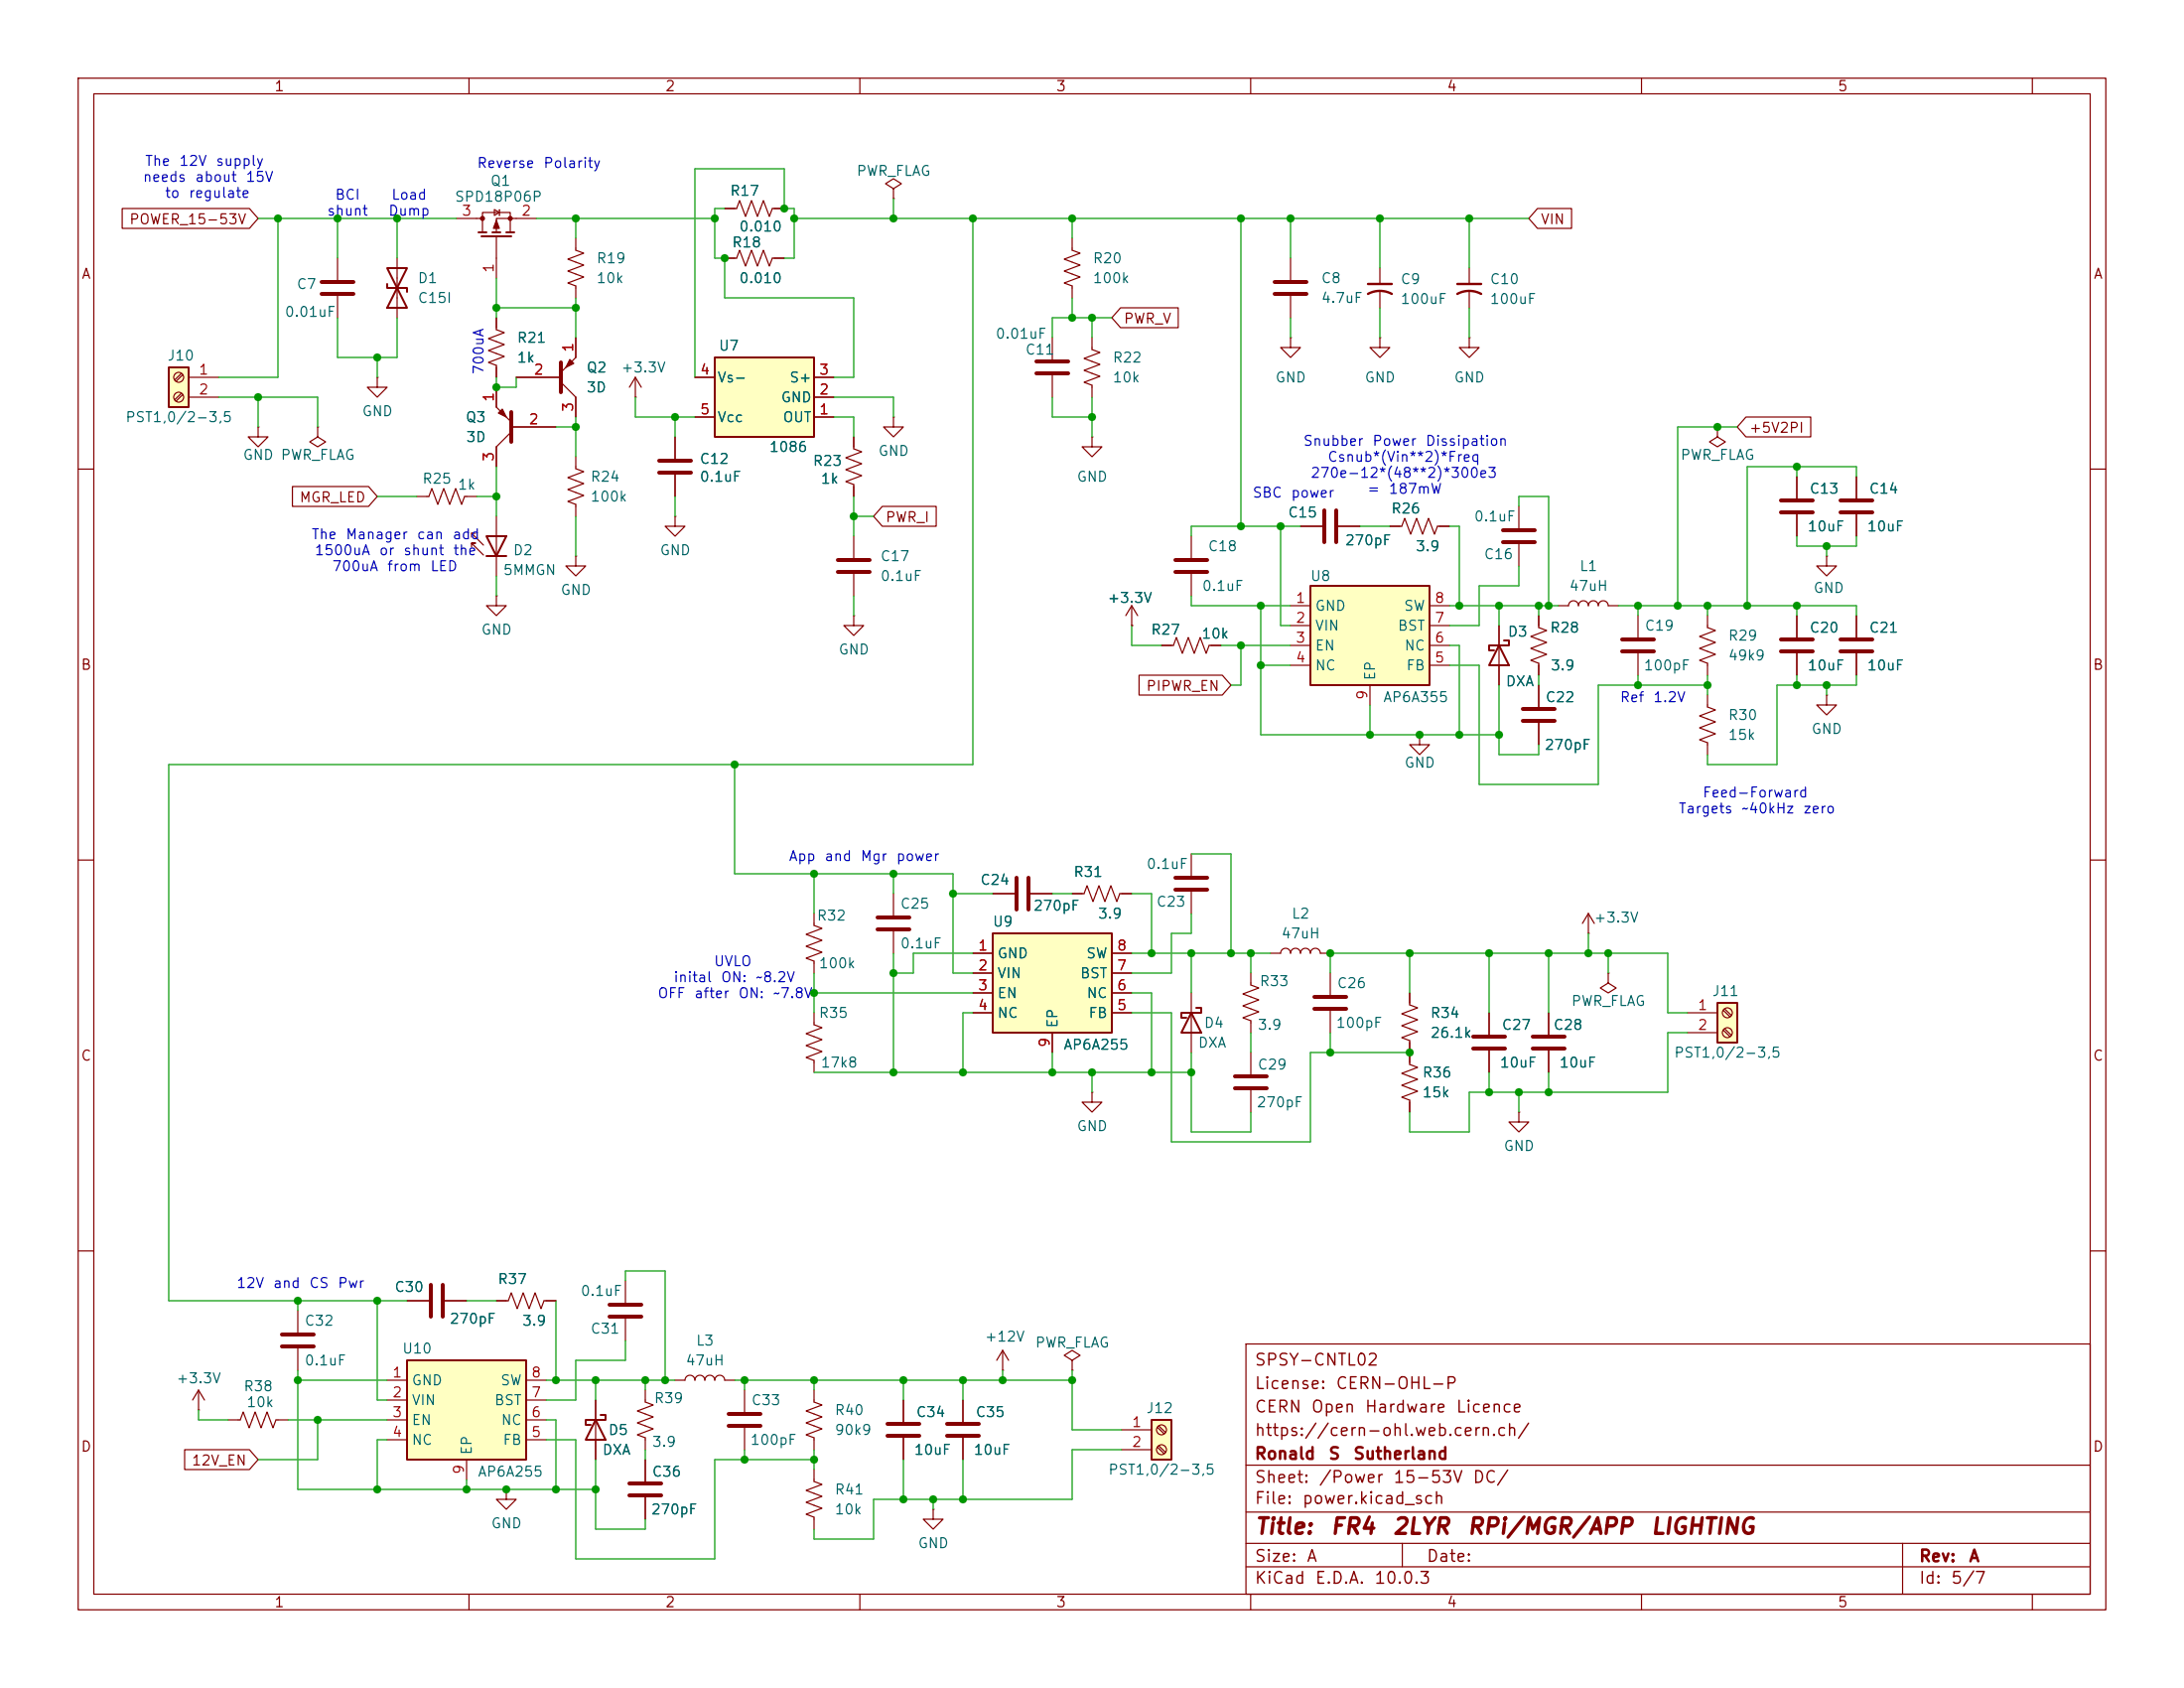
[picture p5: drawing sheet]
<svg xmlns="http://www.w3.org/2000/svg" width="279mm" height="216mm" viewBox="0 0 279 216" stroke-linecap="round" stroke-linejoin="round" font-family="sans-serif">
<g fill="none" stroke="#840000" stroke-width=".15">
<path d="M10 10h259.4v195.9h-259.4zM12 12h255.4v191.9h-255.4zM60 10v2M110 10v2M160 10v2M210 10v2M260 10v2M10 60h2M267.4 60h2M10 110h2M267.4 110h2M10 160h2"/>
<path d="M159.4 171.9h108v32h-108zM267.4 160h2M159.4 197.4h108M159.4 193.4h108M159.4 187.4h108M179.4 197.4v3M243.4 197.4v6.5M60 203.9v2M110 203.9v2M159.4 200.4h108M160 203.9v2M210 203.9v2"/>
<path d="M260 203.9v2"/>
</g>
<path d="M147.3 181.6h2.6v5.1h-2.6z" fill="#ffffc2"/>
<path d="M152.4 129.5l1.3 2.6h-2.6zM153 128.9h.7v.6h-2.6v.7h.7M147.3 181.6h2.6v5.1h-2.6z" fill="none" stroke="#840000" stroke-width=".25"/>
<g fill="none" stroke="#840000" stroke-width=".15">
<path d="M114.3 24.1l1-.6-1-.6-1 .6 1 .6v1.3M114.3 25.4h.1M63.5 49.5v2.6l1.9 1.9M65.4 55.2l-1.9 2v2.5M65.4 54.6h5.7M237.5 78.7v2.8M237.5 83.6v2.8M152.4 127v7.6M38.1 167.6v2.8M38.1 172.5v2.8M95.2 177.8v2.8M64.8 190.5v1.3h1.2l-1.2 1.2-1.3-1.2h1.3"/>
<path d="M64.8 190.5h.1M95.2 182.6v2.8M143.5 182.9h3.8M143.5 185.4h3.8M148.1 182.5l.8 .9M148.1 185.1l.8 .8M148.2 182.4l.9 .8M148.2 184.9l.9 .9"/>
<circle cx="148.6" cy="185.4" r=".63"/>
<circle cx="148.6" cy="182.9" r=".63"/>
</g>
<path d="M65.4 52.7v3.8M235.5 81.8h4M235.5 83.3h4M36.1 170.7h4M36.1 172.2h4M93.2 180.8h4.1M93.2 182.4h4.1" fill="none" stroke="#840000" stroke-width=".51"/>
<path d="M64.3 52.3l.5 1-1-.5z" fill="#840000" stroke="#840000" stroke-width=".15"/>
<path d="M91.4 45.7h12.7v10.2h-12.7z" fill="#ffffc2"/>
<path d="M49.5 34.3h2.6l-2.6 5.1h2.6zM49.5 36.3v.5h2.6v.5M91.4 45.7h12.7v10.2h-12.7zM76.2 181.6l1.3 2.6h-2.6zM76.8 181h.7v.6h-2.6v.6h.7" fill="none" stroke="#840000" stroke-width=".25"/>
<g fill="none" stroke="#840000" stroke-width=".15">
<path d="M50.8 33v7.6M92.7 26.7h1.5l.4-1 .8 2 .7-2 .8 2 .8-2 .7 2 .4-1h1.5M33 54.6v1.3h1.3l-1.3 1.3-1.3-1.3h1.3M33 54.6h.1M40.6 54.6v1.3l1.1 .6-1.1 .7-1-.7 1-.6M40.6 54.6h.1M48.3 48.3v1.2h1.2l-1.2 1.3-1.3-1.3h1.3M48.3 48.3h.1M63.5 40.6v1.6l1 .3-2 .8 2 .8-2 .7 2 .8-2 .8 1 .3v1.6M66 48.3h5.8M71.8 48.9l1.9 1.9v2.5M73.7 43.2v2.5l-1.9 1.9"/>
<path d="M88.9 53.3h2.5M88.9 48.3h2.5M104.1 53.3h2.6M104.1 50.8h2.6M104.1 48.3h2.6M109.2 55.9v1.5l1 .4-2 .7 2 .8-2 .8 2 .7-2 .8 1 .4v1.5M114.3 53.3v1.3h1.3l-1.3 1.3-1.3-1.3h1.3M114.3 53.3h.1M134.6 43.2v2.8M134.6 48v2.8M53.3 63.5h1.6l.3-1 .8 2 .8-2 .7 2 .8-2 .8 2 .3-1h1.6M86.4 66v1.3h1.2l-1.2 1.3-1.3-1.3h1.3"/>
<path d="M86.4 66h.1M109.2 78.7v1.3h1.3l-1.3 1.3-1.3-1.3h1.3M109.2 78.7h.1M109.2 68.6v2.8M109.2 73.4v2.8M104.1 129.5v1.6l1.1 .3-2.1 .8 2.1 .8-2.1 .7 2.1 .8-2.1 .8 1 .3v1.6M139.7 139.7v1.3h1.3l-1.3 1.2-1.3-1.2h1.3M139.7 139.7h.1M160 124.5v1.5l1 .4-2 .7 2 .8-2 .8 2 .7-2 .8 1 .4v1.5M162.6 121.9h1.2a.64 .64 0 0 1 .7-.6 .64 .64 0 0 1 .6 .6 .64 .64 0 0 1 .6-.6 .64 .64 0 0 1 .7 .6 .64 .64 0 0 1 .6-.6 .64 .64 0 0 1 .6 .6 .64 .64 0 0 1 .7-.6 .64 .64 0 0 1 .6 .6h1.3M170.2 124.5v2.8M170.2 129.3v2.8"/>
<path d="M52.1 166.4h2.8M56.9 166.4h2.8M63.5 166.4h1.5l.4-1 .8 2 .7-2 .8 2 .8-2 .7 2 .4-1h1.5M76.2 179.1v7.6M80 163.8v2.8M80 168.7v2.8M82.5 177.8v1.5l1.1 .4-2.1 .8 2.1 .7-2.1 .8 2.1 .8-2.1 .7 1 .4v1.5M86.4 176.5h1.2a.64 .64 0 0 1 .7-.6 .64 .64 0 0 1 .6 .6 .64 .64 0 0 1 .6-.6 .64 .64 0 0 1 .7 .6 .64 .64 0 0 1 .6-.6 .64 .64 0 0 1 .6 .6 .64 .64 0 0 1 .7-.6 .64 .64 0 0 1 .6 .6h1.3M128.3 175.3h.1M128.3 172.7l-.8 1.3M128.3 172.7l.7 1.3M128.3 172.7v2.6"/>
<path d="M137.2 174l1-.6-1-.7-1.1 .7 1.1 .6v1.3M137.2 175.3h.1M119.4 193v1.3h1.2l-1.2 1.3-1.3-1.3h1.3M119.4 193h.1"/>
</g>
<path d="M71.8 46.4v3.8M132.6 46.2h4.1M132.6 47.8h4.1M107.2 71.6h4.1M107.2 73.2h4.1M168.1 127.5h4.1M168.1 129h4.1M55.1 164.3v4.1M56.6 164.3v4.1M78 166.9h4M78 168.4h4" fill="none" stroke="#840000" stroke-width=".51"/>
<path d="M72.9 46l.5 .5-1 .5z" fill="#840000" stroke="#840000" stroke-width=".15"/>
<path d="M52.1 174h15.2v12.7h-15.2z" fill="#ffffc2"/>
<path d="M61.2 29.7h1M61.6 30.2h3.8M63 29.7h1M64.8 29.7h1M62.2 68.6h2.6l-1.3 2.5zM62.2 71.1h2.6M52.1 174h15.2v12.7h-15.2z" fill="none" stroke="#840000" stroke-width=".25"/>
<g fill="none" stroke="#840000" stroke-width=".15">
<path d="M58.4 27.9h3.3M61.7 29.7v-2.5h3.6v2.5M63.2 26.8l.7 .4-.7 .4zM63.5 30.2v5.4M63.9 26.8v.8M68.6 27.9h-5.1v1.8M73.7 30.5v1.5l1 .4-2.1 .7 2.1 .8-2.1 .8 2.1 .7-2.1 .8 1.1 .4v1.5M92.7 33h1.5l.4-1 .8 2 .7-2 .8 2 .8-2 .7 2 .4-1h1.5M73.7 58.4v1.5l1 .4-2.1 .8 2.1 .7-2.1 .8 2.1 .8-2.1 .7 1.1 .4v1.5M81.3 50.8h.1M81.3 48.3l-.8 1.2M81.3 48.3l.7 1.2"/>
<path d="M81.3 48.3v2.5M86.4 55.9v2.8M60.3 70v-.5h.5h-.5l1.5 1.5M60.3 68.2v.5M60.8 68.2h-.5l1.5 1.5M63.5 76.2v1.3h1.3l-1.3 1.2-1.3-1.2h1.3M63.5 76.2h.1M63.5 66v7.7M73.7 71.1v1.3h1.2l-1.2 1.3-1.3-1.3h1.3M73.7 71.1h.1M86.4 60.7v2.8M114.3 114.3v2.8"/>
<path d="M114.3 119.1v2.8M25.4 177.8l-.8 1.3M25.4 177.8l.8 1.3M25.4 177.8v2.5M49.5 176.5h2.6M49.5 179.1h2.6M67.3 176.5h2.5M67.3 179.1h2.5M104.1 177.8v1.5l1.1 .4-2.1 .8 2.1 .7-2.1 .8 2.1 .8-2.1 .7 1 .4v1.5M115.6 179.1v2.8M123.2 179.1v2.8M25.4 180.3h.1"/>
<path d="M29.2 181.6h1.5l.4-1 .8 2 .7-2 .8 2 .8-2 .7 2 .4-1h1.5M49.5 181.6h2.6M49.5 184.2h2.6M59.7 186.7v2.5M67.3 181.6h2.5M67.3 184.2h2.5M82.5 186.7v2.8M82.5 191.5v2.8M104.1 188v1.5l1.1 .4-2.1 .7 2.1 .8-2.1 .8 2.1 .7-2.1 .8 1 .4v1.5M115.6 183.9v2.8M123.2 183.9v2.8"/>
</g>
<path d="M84.3 58.9h4.1M84.3 60.5h4.1M112.3 117.3h4M112.3 118.9h4M80.5 189.7h4.1M80.5 191.3h4.1M113.5 182.1h4.1M113.5 183.6h4.1M121.2 182.1h4M121.2 183.6h4" fill="none" stroke="#840000" stroke-width=".51"/>
<g fill="#840000" stroke="#840000" stroke-width=".15">
<path d="M63.5 28.2l.4 1h-.8z"/>
<circle cx="61.7" cy="27.9" r=".25"/>
<circle cx="65.3" cy="27.9" r=".25"/>
</g>
<path d="M21.6 47h2.5v5.1h-2.5z" fill="#ffffc2"/>
<path d="M21.6 47h2.5v5.1h-2.5z" fill="none" stroke="#840000" stroke-width=".25"/>
<g fill="none" stroke="#840000" stroke-width=".15">
<path d="M43.2 33v2.8M43.2 37.8v2.8M23.2 47.8l-.8 .8M23.2 50.3l-.8 .8M23.4 47.9l-.9 .9M23.4 50.5l-.9 .8M24.1 48.3h3.8M24.1 50.8h3.8M104.1 116.8v1.6l1.1 .3-2.1 .8 2.1 .8-2.1 .7 2.1 .8-2.1 .8 1 .3v1.6"/>
<circle cx="22.9" cy="48.3" r=".63"/>
<circle cx="22.9" cy="50.8" r=".63"/>
</g>
<path d="M41.1 36.1h4.1M41.1 37.6h4.1" fill="none" stroke="#840000" stroke-width=".51"/>
<path d="M127 119.4h15.2v12.7h-15.2z" fill="#ffffc2"/>
<path d="M127 119.4h15.2v12.7h-15.2z" fill="none" stroke="#840000" stroke-width=".25"/>
<g fill="none" stroke="#840000" stroke-width=".15">
<path d="M137.2 30.5v1.5l1 .4-2.1 .7 2.1 .8-2.1 .8 2.1 .7-2.1 .8 1.1 .4v1.5M165.1 33v2.8M165.1 37.8v2.8M176.5 34.3v2M176.5 37.3v2.1M188 34.3v2M188 37.3v2.1M139.7 55.9v1.3h1.3l-1.3 1.2-1.3-1.2h1.3M139.7 55.9h.1M139.7 43.2v1.5l1 .4-2 .7 2 .8-2 .8 2 .7-2 .8 1 .4v1.5M165.1 43.2v1.3h1.3l-1.3 1.2-1.3-1.2h1.3M165.1 43.2h.1"/>
<path d="M176.5 43.2v1.3h1.3l-1.3 1.2-1.2-1.2h1.2M176.5 43.2h.1M188 43.2v1.3h1.2l-1.2 1.2-1.3-1.2h1.3M188 43.2h.1M144.8 77.5l-.8 1.2M144.8 77.5l.7 1.2M144.8 77.5v2.5M166.4 67.3h2.8M171.2 67.3h2.8M177.8 67.3h1.5l.4-1 .8 2 .7-2 .8 2 .8-2 .7 2 .4-1h1.5M196.8 78.7v1.6l1.1 .3-2.1 .8 2.1 .8-2.1 .7 2.1 .8-2.1 .8 1 .3v1.6M209.5 78.7v2.8"/>
<path d="M218.4 78.7v1.6l1.1 .3-2.1 .8 2.1 .8-2.1 .7 2.1 .8-2.1 .8 1 .3v1.6M229.9 78.7v2.8M144.8 80h.1M148.6 82.6h1.5l.4-1.1 .8 2.1 .7-2.1 .8 2.1 .7-2.1 .8 2.1 .4-1h1.5M181.6 94v1.3h1.3l-1.3 1.2-1.3-1.2h1.3M181.6 94h.1M196.8 87.6v2.8M196.8 92.5v2.8M209.5 83.6v2.8M218.4 88.9v1.5l1.1 .4-2.1 .8 2.1 .7-2.1 .8 2.1 .8-2.1 .7 1 .4v1.5M229.9 83.6v2.8M233.7 88.9v1.3h1.2l-1.2 1.2-1.3-1.2h1.3"/>
<path d="M233.7 88.9h.1M127 114.3h2.8M131.8 114.3h2.8M137.2 114.3h1.5l.4-1 .7 2 .8-2 .8 2 .7-2 .8 2 .4-1h1.5M152.4 109.2v2.8M152.4 114v2.8M124.5 121.9h2.5M124.5 124.5h2.5M124.5 127h2.5M124.5 129.5h2.5M134.6 132.1v2.5M142.2 121.9h2.6"/>
<path d="M142.2 124.5h2.6M142.2 127h2.6M142.2 129.5h2.6M198.1 129.5v2.8M198.1 134.4v2.8"/>
</g>
<g fill="none" stroke="#840000" stroke-width=".51">
<path d="M163.1 36.1h4M163.1 37.6h4M169.4 65.3v4M170.9 65.3v4M194.8 90.7h4.1M194.8 92.2h4.1M207.5 81.8h4.1M207.5 83.3h4.1M227.8 81.8h4.1M227.8 83.3h4.1M130 112.3v4M131.6 112.3v4"/>
<path d="M150.4 112.3h4M150.4 113.8h4M196.1 132.6h4.1M196.1 134.1h4.1"/>
</g>
<path d="M175 37.6a3.2 3.2 0 0 1 3.1 0M175 36.3h3.1M186.4 37.6a3.2 3.2 0 0 1 3.1 0M186.4 36.3h3.1" fill="none" stroke="#840000" stroke-width=".3"/>
<path d="M167.6 74.9h15.3v12.7h-15.3z" fill="#ffffc2"/>
<path d="M167.6 74.9h15.3v12.7h-15.3zM191.8 82.6l1.2 2.5h-2.5zM192.4 81.9h.6v.7h-2.5v.6h.6" fill="none" stroke="#840000" stroke-width=".25"/>
<g fill="none" stroke="#840000" stroke-width=".15">
<path d="M152.4 68.6v2.8M152.4 73.4v2.8M165.1 77.5h2.5M182.9 77.5h2.5M194.3 64.8v2.8M194.3 69.6v2.8M165.1 80h2.5M165.1 82.6h2.5M165.1 85.1h2.5M175.3 87.6v2.6M182.9 80h2.5M182.9 82.6h2.5"/>
<path d="M182.9 85.1h2.5M191.8 80v7.6M160 134.6v2.8M160 139.4v2.8M180.3 127v1.5l1.1 .4-2.1 .8 2.1 .7-2.1 .8 2.1 .8-2.1 .7 1 .4v3l1.1 .4-2.1 .8 2.1 .7-2.1 .8 2.1 .8-2.1 .7 1 .4v1.5M190.5 129.5v2.8M190.5 134.4v2.8M205.7 124.5v1.2l1.1 .7-1.1 .6-1-.6 1-.7M205.7 124.5h.1M194.3 142.2v1.3h1.3l-1.3 1.3-1.3-1.3h1.3M194.3 142.2h.1"/>
</g>
<path d="M150.4 71.6h4M150.4 73.2h4M192.3 67.8h4M192.3 69.3h4M158 137.7h4.1M158 139.2h4.1M188.5 132.6h4M188.5 134.1h4" fill="none" stroke="#840000" stroke-width=".51"/>
<path d="M219.7 128.3h2.5v5.1h-2.5z" fill="#ffffc2"/>
<path d="M219.7 128.3h2.5v5.1h-2.5z" fill="none" stroke="#840000" stroke-width=".25"/>
<g fill="none" stroke="#840000" stroke-width=".15">
<path d="M15.6 26.7h16.3l1.1 1.2-1.1 1.3h-16.3zM92.7 26.7h1.3M92.7 33h1.3M99.1 26.7h1.2M99.1 33h1.2M143.4 39.4h7.3v2.5h-7.3l-1.2-1.3zM196.7 26.7h4.3v2.5h-4.3l-1.1-1.3zM63.5 40.6v1.3M63.5 47v1.3M63.5 49.5v2.6M63.5 57.2v2.5M65.4 54.6h5.7"/>
<path d="M66 48.3h5.8M73.7 43.2v2.5M73.7 50.8v2.5M86.4 55.9v2.8M88.9 48.3h2.5M88.9 53.3h2.5M104.1 48.3h2.6M104.1 53.3h2.6M104.1 50.8h2.6M109.2 55.9v1.3M219.7 54.6v1.3l1 .6-1 .7-1-.7 1-.6M219.7 54.6h.1"/>
<path d="M223.4 53.3h8.3v2.6h-8.3l-1.2-1.3zM37.4 62.2h9.7l1.2 1.3-1.2 1.3h-9.7zM86.4 60.7v2.8M109.2 62.2v1.3M112.9 64.8h6.9v2.5h-6.9l-1.1-1.3zM166.4 67.3h2.8M171.2 67.3h2.8M177.8 67.3h1.3M184.1 67.3h1.3M196.8 78.7v1.3M199.4 77.5h1.3a.64 .64 0 0 1 .6-.7 .64 .64 0 0 1 .6 .7 .64 .64 0 0 1 .7-.7 .64 .64 0 0 1 .6 .7 .64 .64 0 0 1 .6-.7 .64 .64 0 0 1 .7 .7 .64 .64 0 0 1 .6-.7 .64 .64 0 0 1 .6 .7h1.3M229.9 61v2.8"/>
<path d="M229.9 65.8v2.8M229.9 78.7v2.8M233.7 71.1v1.3h1.2l-1.2 1.3-1.3-1.3h1.3M233.7 71.1h.1M237.5 61v2.8M237.5 65.8v2.8M237.5 78.7v2.8M144.8 80h.1M145.7 86.4h10.7l1.1 1.2-1.1 1.3h-10.7zM148.6 82.6h1.3M154.9 82.6h1.3M191.8 80v2.6"/>
<path d="M191.8 85.1v2.5M196.8 85.1v1.3M196.8 87.6v2.8M196.8 92.5v2.8M229.9 83.6v2.8M237.5 83.6v2.8M127 114.3h2.8M131.8 114.3h2.8M137.2 114.3h1.2M143.5 114.3h1.3M203.2 119.4h.1M203.2 116.8l-.8 1.3"/>
<path d="M203.2 116.8l.8 1.3M203.2 116.8v2.6M124.5 129.5h2.5M124.5 121.9h2.5M124.5 124.5h2.5M124.5 127h2.5M134.6 132.1v2.5M142.2 129.5h2.6M142.2 121.9h2.6M142.2 124.5h2.6M142.2 127h2.6M180.3 127v1.3"/>
<path d="M180.3 133.4v2.5M190.5 129.5v2.8M190.5 134.4v2.8M198.1 129.5v2.8M198.1 134.4v2.8M215.9 129.5h3.8M215.9 132.1h3.8M220.4 129.2l.9 .8M220.4 131.7l.9 .9M220.6 129l.9 .9M220.6 131.6l.9 .8M180.3 141v1.2"/>
<path d="M52.1 166.4h2.8M56.9 166.4h2.8M63.5 166.4h1.3M69.8 166.4h1.3M76.2 179.1v2.5M115.6 179.1v2.8M123.2 179.1v2.8M23.6 185.4h8.3l1.1 1.3-1.1 1.3h-8.3zM76.2 184.2v2.5M82.5 186.7v2.8M82.5 191.5v2.8M115.6 183.9v2.8"/>
<path d="M123.2 183.9v2.8"/>
<circle cx="221" cy="132.1" r=".63"/>
<circle cx="221" cy="129.5" r=".63"/>
</g>
<path d="M227.8 64h4.1M227.8 65.5h4.1M235.5 64h4M235.5 65.5h4" fill="none" stroke="#840000" stroke-width=".51"/>
<g fill="none" stroke="#009600" stroke-width=".15">
<path d="M33 27.9h25.4M35.6 27.9v20.4h-7.7M43.2 27.9v5.1M50.8 27.9v5.1M63.5 35.6v5M63.5 39.4h10.2M68.6 27.9h22.8M73.7 27.9v2.6M73.7 38.1v5.1M92.7 26.7h-1.3v6.3h1.3v5.1h16.5v10.2h-2.5M100.3 33h1.3v-6.3h-1.3v-5.1h-11.4v26.7M101.6 27.9h94"/>
<path d="M114.3 25.4v2.5M124.5 27.9v69.9h-102.9v68.6h30.5M137.2 27.9v2.6M137.2 38.1v2.5M158.7 27.9v39.4M165.1 27.9v5.1M176.5 27.9v6.4M176.5 39.4v3.8M188 27.9v6.4M188 39.4v3.8M27.9 50.8h12.7v3.8M33 50.8v3.8"/>
<path d="M43.2 40.6v5.1h7.6v-5.1M48.3 45.7v2.6M63.5 48.3v1.2h2.5v-1.2M63.5 59.7v6.3M71.1 54.6h2.6M73.7 53.3v5.1M81.3 50.8v2.5h7.6M86.4 53.3v2.6M106.7 53.3h2.5v2.6M106.7 50.8h7.6v2.5M134.6 50.8v2.5h5.1M139.7 40.6v2.6"/>
<path d="M139.7 50.8v5.1M142.2 40.6h-7.6v2.6M165.1 40.6v2.6M222.2 54.6h-7.6v22.9M229.9 59.7v1.3M48.3 63.5h5M61 63.5h2.5M63.5 73.7v2.5M73.7 66v5.1M86.4 63.5v2.5M109.2 63.5v5.1M109.2 76.2v2.5"/>
<path d="M109.2 66h2.6M152.4 76.2v1.3h12.7M161.3 77.5v16.5h30.5M163.8 67.3v12.7h1.3M166.4 67.3h-14v1.3M174 67.3h3.8M185.4 77.5h14M185.4 67.3h1.3v10.2M191.8 77.5v2.5M194.3 64.8v-1.3h3.8v14M194.3 72.4v2.5h-5.1v5.1h-3.8M196.8 77.5v1.2"/>
<path d="M207 77.5h30.5v1.2M209.5 77.5v1.2M218.4 77.5v1.2M229.9 68.6v1.3h7.6v-1.3M229.9 77.5v1.2M233.7 69.9v1.2M237.5 61v-1.3h-14v17.8M94 97.8v14h27.9v12.7h2.6M144.8 80v2.6h3.8M156.2 82.6h8.9M158.7 82.6v5h-1.2M161.3 85.1h3.8"/>
<path d="M175.3 90.2v3.8M185.4 82.6h1.3v11.4M185.4 85.1h3.8v15.2h15.3v-12.7h13.9M191.8 87.6v8.9h5v-1.2M196.8 86.4v1.2M209.5 86.4v1.2M218.4 86.4v2.5M229.9 86.4v1.2M233.7 87.6v1.3M237.5 86.4v1.2h-10.2v10.2h-8.9v-1.3M104.1 111.8v5M114.3 111.8v2.5"/>
<path d="M121.9 114.3h5.1M134.6 114.3h2.6M144.8 114.3h2.5v7.6M152.4 116.8v2.6h-2.5v5.1h-5.1M152.4 109.2h5.1v12.7M203.2 119.4v2.5M104.1 124.5v5M104.1 137.2h48.3M104.1 127h20.4M114.3 121.9v15.3M124.5 129.5h-1.3v7.7M124.5 121.9h-7.7v2.6h-2.5"/>
<path d="M134.6 134.6v2.6M139.7 137.2v2.5M144.8 127h2.5v10.2M144.8 129.5h5.1v16.6h17.7v-11.5h12.7M144.8 121.9h17.8M152.4 121.9v5.1M152.4 134.6v10.2h7.6v-2.6M160 121.9v2.6M160 132.1v2.5M170.2 124.5v-2.6h43.2v7.6h2.5M170.2 132.1v2.5M180.3 121.9v5.1"/>
<path d="M190.5 121.9v7.6M190.5 137.2v2.5M194.3 139.7v2.5M198.1 121.9v7.6M198.1 137.2v2.5M205.7 121.9v2.6M215.9 132.1h-2.5v7.6h-25.4v5.1h-7.7v-2.6M38.1 176.5h11.4M38.1 175.3v15.2h38.1M38.1 166.4v1.2M48.3 166.4v12.7h1.2M59.7 166.4h3.8"/>
<path d="M69.8 176.5h16.6M71.1 166.4v10.1M76.2 176.5v2.6M80 171.5v2.5h-6.3v5.1h-3.9M80 163.8v-1.2h5.1v13.9M82.5 176.5v1.3M94 176.5h43.2M95.2 176.5v1.3M104.1 176.5v1.3M115.6 176.5v2.6M123.2 176.5v2.6M128.3 175.3v1.2"/>
<path d="M137.2 175.3v7.6h6.3M25.4 180.3v1.3h3.8M36.8 181.6h12.7M40.6 181.6v5.1h-7.6M49.5 184.2h-1.2v6.3M59.7 189.2v1.3M69.8 184.2h3.9v15.2h17.7v-12.7h12.7M69.8 181.6h1.3v8.9M76.2 186.7v8.9h6.3v-1.3M82.5 185.4v1.3M95.2 185.4v1.3M104.1 185.4v2.6"/>
<path d="M115.6 186.7v5.1M119.4 191.8v1.2M123.2 186.7v5.1M143.5 185.4h-6.3v6.4h-25.4v5.1h-7.7v-1.3"/>
</g>
<g fill="#009600" stroke="#009600" stroke-width=".13">
<circle cx="121.9" cy="114.3" r=".46"/>
<circle cx="109.2" cy="66" r=".46"/>
<circle cx="137.2" cy="27.9" r=".46"/>
<circle cx="114.3" cy="27.9" r=".46"/>
<circle cx="124.5" cy="27.9" r=".46"/>
<circle cx="92.7" cy="33" r=".46"/>
<circle cx="91.4" cy="27.9" r=".46"/>
<circle cx="139.7" cy="40.6" r=".46"/>
<circle cx="139.7" cy="53.3" r=".46"/>
<circle cx="101.6" cy="27.9" r=".46"/>
<circle cx="100.3" cy="26.7" r=".46"/>
<circle cx="63.5" cy="63.5" r=".46"/>
<circle cx="48.3" cy="45.7" r=".46"/>
<circle cx="33" cy="50.8" r=".46"/>
<circle cx="38.1" cy="176.5" r=".46"/>
<circle cx="38.1" cy="166.4" r=".46"/>
<circle cx="82.5" cy="176.5" r=".46"/>
<circle cx="85.1" cy="176.5" r=".46"/>
<circle cx="76.2" cy="176.5" r=".46"/>
<circle cx="76.2" cy="190.5" r=".46"/>
<circle cx="71.1" cy="190.5" r=".46"/>
<circle cx="71.1" cy="176.5" r=".46"/>
<circle cx="50.8" cy="27.9" r=".46"/>
<circle cx="35.6" cy="27.9" r=".46"/>
<circle cx="43.2" cy="27.9" r=".46"/>
<circle cx="63.5" cy="39.4" r=".46"/>
<circle cx="73.7" cy="27.9" r=".46"/>
<circle cx="86.4" cy="53.3" r=".46"/>
<circle cx="73.7" cy="39.4" r=".46"/>
<circle cx="115.6" cy="191.8" r=".46"/>
<circle cx="119.4" cy="191.8" r=".46"/>
<circle cx="123.2" cy="191.8" r=".46"/>
<circle cx="137.2" cy="176.5" r=".46"/>
<circle cx="123.2" cy="176.5" r=".46"/>
<circle cx="128.3" cy="176.5" r=".46"/>
<circle cx="73.7" cy="54.6" r=".46"/>
<circle cx="63.5" cy="49.5" r=".46"/>
<circle cx="115.6" cy="176.5" r=".46"/>
<circle cx="95.2" cy="176.5" r=".46"/>
<circle cx="114.3" cy="124.5" r=".46"/>
<circle cx="104.1" cy="176.5" r=".46"/>
<circle cx="95.2" cy="186.7" r=".46"/>
<circle cx="104.1" cy="186.7" r=".46"/>
<circle cx="64.8" cy="190.5" r=".46"/>
<circle cx="59.7" cy="190.5" r=".46"/>
<circle cx="48.3" cy="190.5" r=".46"/>
<circle cx="40.6" cy="181.6" r=".46"/>
<circle cx="48.3" cy="166.4" r=".46"/>
<circle cx="104.1" cy="111.8" r=".46"/>
<circle cx="104.1" cy="127" r=".46"/>
<circle cx="114.3" cy="137.2" r=".46"/>
<circle cx="123.2" cy="137.2" r=".46"/>
<circle cx="114.3" cy="111.8" r=".46"/>
<circle cx="94" cy="97.8" r=".46"/>
<circle cx="137.2" cy="40.6" r=".46"/>
<circle cx="134.6" cy="137.2" r=".46"/>
<circle cx="139.7" cy="137.2" r=".46"/>
<circle cx="147.3" cy="137.2" r=".46"/>
<circle cx="147.3" cy="121.9" r=".46"/>
<circle cx="161.3" cy="77.5" r=".46"/>
<circle cx="165.1" cy="27.9" r=".46"/>
<circle cx="158.7" cy="27.9" r=".46"/>
<circle cx="188" cy="27.9" r=".46"/>
<circle cx="176.5" cy="27.9" r=".46"/>
<circle cx="233.7" cy="87.6" r=".46"/>
<circle cx="229.9" cy="87.6" r=".46"/>
<circle cx="209.5" cy="87.6" r=".46"/>
<circle cx="209.5" cy="77.5" r=".46"/>
<circle cx="229.9" cy="77.5" r=".46"/>
<circle cx="198.1" cy="77.5" r=".46"/>
<circle cx="218.4" cy="87.6" r=".46"/>
<circle cx="163.8" cy="67.3" r=".46"/>
<circle cx="158.7" cy="67.3" r=".46"/>
<circle cx="186.7" cy="94" r=".46"/>
<circle cx="191.8" cy="94" r=".46"/>
<circle cx="158.7" cy="82.6" r=".46"/>
<circle cx="161.3" cy="85.1" r=".46"/>
<circle cx="191.8" cy="77.5" r=".46"/>
<circle cx="186.7" cy="77.5" r=".46"/>
<circle cx="180.3" cy="134.6" r=".46"/>
<circle cx="152.4" cy="137.2" r=".46"/>
<circle cx="190.5" cy="121.9" r=".46"/>
<circle cx="180.3" cy="121.9" r=".46"/>
<circle cx="190.5" cy="139.7" r=".46"/>
<circle cx="198.1" cy="121.9" r=".46"/>
<circle cx="205.7" cy="121.9" r=".46"/>
<circle cx="194.3" cy="139.7" r=".46"/>
<circle cx="198.1" cy="139.7" r=".46"/>
<circle cx="203.2" cy="121.9" r=".46"/>
<circle cx="229.9" cy="59.7" r=".46"/>
<circle cx="219.7" cy="54.6" r=".46"/>
<circle cx="214.6" cy="77.5" r=".46"/>
<circle cx="223.5" cy="77.5" r=".46"/>
<circle cx="218.4" cy="77.5" r=".46"/>
<circle cx="196.8" cy="77.5" r=".46"/>
<circle cx="233.7" cy="69.9" r=".46"/>
<circle cx="157.5" cy="121.9" r=".46"/>
<circle cx="170.2" cy="121.9" r=".46"/>
<circle cx="160" cy="121.9" r=".46"/>
<circle cx="175.3" cy="94" r=".46"/>
<circle cx="181.6" cy="94" r=".46"/>
<circle cx="170.2" cy="134.6" r=".46"/>
<circle cx="152.4" cy="121.9" r=".46"/>
</g>
<g font-size="2" fill="#840000">
<text x="160.4" y="196.7">Title:</text>
<text x="170.1" y="196.7">FR4</text>
<text x="178" y="196.7">2LYR</text>
<text x="187.6" y="196.7">RPi/MGR/APP</text>
<text x="211" y="196.7">LIGHTING</text>
</g>
<g font-size="1.5" fill="#840000">
<text x="160.4" y="178">License:</text>
<text x="160.4" y="175">SPSY-CNTL02</text>
<text x="170.8" y="178">CERN-OHL-P</text>
<text x="160.4" y="184">https://cern-ohl.web.cern.ch/</text>
<text x="160.4" y="181">CERN</text>
<text x="167.6" y="181">Open</text>
<text x="174.5" y="181">Hardware</text>
<text x="186.2" y="181">Licence</text>
<text x="160.4" y="190">Sheet:</text>
<text x="160.4" y="187">Ronald</text>
<text x="168.6" y="190">/Power</text>
<text x="169.9" y="187">S</text>
<text x="173" y="187">Sutherland</text>
<text x="178.1" y="190">15-53V</text>
<text x="188.3" y="190">DC/</text>
<text x="160.4" y="192.7">File:</text>
<text x="166.5" y="192.7">power.kicad_sch</text>
<text x="160.4" y="202.9">KiCad</text>
<text x="160.4" y="200.1">Size:</text>
<text x="167.1" y="200.1">A</text>
<text x="168.1" y="202.9">E.D.A.</text>
<text x="175.7" y="202.9">10.0.3</text>
<text x="182.4" y="200.1">Date:</text>
<text x="245.4" y="200.1">Rev:</text>
<text x="245.4" y="202.9">Id:</text>
<text x="249.5" y="202.9">5/7</text>
<text x="251.8" y="200.1">A</text>
</g>
<g font-size="1.3" fill="#840000">
<text x="35" y="12">1</text>
<text x="85" y="12">2</text>
<text x="135" y="12">3</text>
<text x="185" y="12">4</text>
<text x="235" y="12">5</text>
<text x="16.5" y="29">POWER_15-53V</text>
<text x="197" y="29">VIN</text>
<text x="10.3" y="36">A</text>
<text x="267.7" y="36">A</text>
<text x="143.7" y="41.7">PWR_V</text>
<text x="223.7" y="55.7">+5V2PI</text>
<text x="38.2" y="64.6">MGR_LED</text>
<text x="113.2" y="67.1">PWR_I</text>
<text x="10.3" y="86">B</text>
<text x="146.5" y="88.7">PIPWR_EN</text>
<text x="267.7" y="86">B</text>
<text x="10.3" y="136">C</text>
<text x="267.7" y="136">C</text>
<text x="10.3" y="186">D</text>
<text x="267.7" y="186">D</text>
<text x="24.4" y="187.8">12V_EN</text>
<text x="35" y="205.9">1</text>
<text x="85" y="205.9">2</text>
<text x="135" y="205.9">3</text>
<text x="185" y="205.9">4</text>
<text x="235" y="205.9">5</text>
</g>
<g font-size="1.3" fill="#0000c2">
<text x="18.2" y="23.6">needs</text>
<text x="18.5" y="21.5">The</text>
<text x="22.8" y="21.5">12V</text>
<text x="24.9" y="23.6">about</text>
<text x="27.5" y="21.5">supply</text>
<text x="31.3" y="23.6">15V</text>
<text x="60.9" y="21.8">Reverse</text>
<text x="69.4" y="21.8">Polarity</text>
<text x="21" y="25.6">to</text>
<text x="24" y="25.6">regulate</text>
<text x="41.7" y="27.9">shunt</text>
<text x="42.8" y="25.9">BCI</text>
<text x="49.6" y="27.9">Dump</text>
<text x="50" y="25.9">Load</text>
<text x="62.2" y="48" transform="rotate(-90 62.2 48)">700uA</text>
<text x="166.6" y="57.3">Snubber</text>
<text x="169.7" y="59.4">Csnub*(Vin**2)*Freq</text>
<text x="175.5" y="57.3">Power</text>
<text x="182.3" y="57.3">Dissipation</text>
<text x="160.1" y="64">SBC</text>
<text x="165.1" y="64">power</text>
<text x="167.6" y="61.4">270e-12*(48**2)*300e3</text>
<text x="174.8" y="63.5">=</text>
<text x="177.6" y="63.5">187mW</text>
<text x="39.8" y="69.3">The</text>
<text x="40.2" y="71.3">1500uA</text>
<text x="44.1" y="69.3">Manager</text>
<text x="48.4" y="71.3">or</text>
<text x="51.5" y="71.3">shunt</text>
<text x="53.2" y="69.3">can</text>
<text x="57.8" y="69.3">add</text>
<text x="57.9" y="71.3">the</text>
<text x="42.4" y="73.4">700uA</text>
<text x="49.4" y="73.4">from</text>
<text x="55" y="73.4">LED</text>
<text x="207.1" y="90.1">Ref</text>
<text x="211.4" y="90.1">1.2V</text>
<text x="214.6" y="104.4">Targets</text>
<text x="217.7" y="102.3">Feed-Forward</text>
<text x="222.7" y="104.4">~40kHz</text>
<text x="230.6" y="104.4">zero</text>
<text x="100.8" y="110.4">App</text>
<text x="105.4" y="110.4">and</text>
<text x="110" y="110.4">Mgr</text>
<text x="114.6" y="110.4">power</text>
<text x="86.1" y="125.9">inital</text>
<text x="91.2" y="123.9">UVLO</text>
<text x="92.1" y="125.9">ON:</text>
<text x="96.6" y="125.9">~8.2V</text>
<text x="84" y="128">OFF</text>
<text x="88.7" y="128">after</text>
<text x="94.4" y="128">ON:</text>
<text x="98.8" y="128">~7.8V</text>
<text x="30.2" y="165.1">12V</text>
<text x="34.8" y="165.1">and</text>
<text x="39.5" y="165.1">CS</text>
<text x="43.1" y="165.1">Pwr</text>
</g>
<g font-size="1.3" fill="#006464">
<text x="109.5" y="22.8">PWR_FLAG</text>
<text x="58.1" y="26.1">SPD18P06P</text>
<text x="62.6" y="24.1">Q1</text>
<text x="93.3" y="25.4">R17</text>
<text x="94.5" y="29.9">0.010</text>
<text x="76.2" y="34">R19</text>
<text x="93.6" y="32">R18</text>
<text x="139.7" y="34">R20</text>
<text x="36.3" y="40.8">0.01uF</text>
<text x="37.9" y="37.3">C7</text>
<text x="53.3" y="36.5">D1</text>
<text x="53.3" y="39.1">C15I</text>
<text x="76.2" y="36.5">10k</text>
<text x="94.5" y="36.5">0.010</text>
<text x="139.7" y="36.5">100k</text>
<text x="168.9" y="36.5">C8</text>
<text x="168.9" y="39.1">4.7uF</text>
<text x="179.1" y="36.7">C9</text>
<text x="179.1" y="39.2">100uF</text>
<text x="190.5" y="39.2">100uF</text>
<text x="190.5" y="36.7">C10</text>
<text x="21.3" y="46.4">J10</text>
<text x="66" y="44.2">R21</text>
<text x="66" y="46.7">1k</text>
<text x="74.9" y="48">Q2</text>
<text x="79.4" y="48">+3.3V</text>
<text x="91.8" y="45.2">U7</text>
<text x="127.3" y="43.6">0.01uF</text>
<text x="131.1" y="45.7">C11</text>
<text x="142.2" y="46.7">R22</text>
<text x="46.2" y="53.5">GND</text>
<text x="74.9" y="50.5">3D</text>
<text x="91.7" y="49.2">Vs-</text>
<text x="99.8" y="51.8">GND</text>
<text x="100.9" y="49.2">S+</text>
<text x="142.2" y="49.2">10k</text>
<text x="163.1" y="49.2">GND</text>
<text x="174.5" y="49.2">GND</text>
<text x="185.9" y="49.2">GND</text>
<text x="16" y="54.3">PST1,0/2-3,5</text>
<text x="31" y="59.1">GND PWR_FLAG</text>
<text x="59.5" y="54.3">Q3</text>
<text x="59.5" y="56.9">3D</text>
<text x="89.4" y="59.6">C12</text>
<text x="91.7" y="54.3">Vcc</text>
<text x="98.3" y="58.1">1086</text>
<text x="100.1" y="54.3">OUT</text>
<text x="103.9" y="59.9">R23</text>
<text x="112.3" y="58.6">GND</text>
<text x="214.9" y="59.1">PWR_FLAG</text>
<text x="53.9" y="62.2">R25</text>
<text x="58.5" y="62.9">1k</text>
<text x="75.4" y="61.9">R24</text>
<text x="75.4" y="64.5">100k</text>
<text x="89.4" y="61.9">0.1uF</text>
<text x="104.9" y="62.2">1k</text>
<text x="137.7" y="61.9">GND</text>
<text x="177.9" y="66">R26</text>
<text x="231.4" y="63.5">C13</text>
<text x="239" y="63.5">C14</text>
<text x="65.5" y="71.3">D2</text>
<text x="84.3" y="71.3">GND</text>
<text x="154.4" y="70.8">C18</text>
<text x="164.7" y="66.5">C15</text>
<text x="172" y="70.1">270pF</text>
<text x="181" y="70.8">3.9</text>
<text x="188.5" y="67">0.1uF</text>
<text x="189.7" y="71.8">C16</text>
<text x="231.1" y="68.3">10uF</text>
<text x="238.8" y="68.3">10uF</text>
<text x="64.3" y="73.9">5MMGN</text>
<text x="71.6" y="76.4">GND</text>
<text x="112.5" y="72.1">C17</text>
<text x="112.5" y="74.6">0.1uF</text>
<text x="141.6" y="77.4">+3.3V</text>
<text x="153.7" y="75.9">0.1uF</text>
<text x="167.5" y="74.6">U8</text>
<text x="200.6" y="75.9">47uH</text>
<text x="202" y="73.4">L1</text>
<text x="231.9" y="76.2">GND</text>
<text x="61.5" y="81.5">GND</text>
<text x="147.2" y="81.5">R27</text>
<text x="153.6" y="82">10k</text>
<text x="168.1" y="78.4">GND</text>
<text x="168.1" y="81">VIN</text>
<text x="168.1" y="83.5">EN</text>
<text x="178.7" y="81">BST</text>
<text x="179.5" y="78.4">SW</text>
<text x="179.6" y="83.5">NC</text>
<text x="192.8" y="81.7">D3</text>
<text x="198.2" y="81.2">R28</text>
<text x="210.3" y="81">C19</text>
<text x="221" y="82.3">R29</text>
<text x="231.4" y="81.2">C20</text>
<text x="239" y="81.2">C21</text>
<text x="107.2" y="84">GND</text>
<text x="168.1" y="86.1">NC</text>
<text x="176.2" y="87.1" transform="rotate(-90 176.2 87.1)">EP</text>
<text x="179.8" y="86.1">FB</text>
<text x="192.5" y="88.1">DXA</text>
<text x="198.3" y="86.1">3.9</text>
<text x="210.2" y="86.1">100pF</text>
<text x="221" y="84.8">49k9</text>
<text x="231.1" y="86.1">10uF</text>
<text x="238.8" y="86.1">10uF</text>
<text x="176.9" y="90.1">AP6A355</text>
<text x="197.6" y="90.1">C22</text>
<text x="221" y="95">15k</text>
<text x="221" y="92.4">R30</text>
<text x="231.6" y="94.2">GND</text>
<text x="179.6" y="98.5">GND</text>
<text x="197.5" y="96.2">270pF</text>
<text x="125.3" y="113.5">C24</text>
<text x="137.2" y="112.5">R31</text>
<text x="146.6" y="111.5">0.1uF</text>
<text x="104.4" y="118.1">R32</text>
<text x="115.1" y="116.5">C25</text>
<text x="126.9" y="118.8">U9</text>
<text x="132.1" y="116.8">270pF</text>
<text x="140.4" y="117.8">3.9</text>
<text x="147.8" y="116.3">C23</text>
<text x="165.1" y="117.8">L2</text>
<text x="203.8" y="118.3">+3.3V</text>
<text x="104.7" y="124.2">100k</text>
<text x="115.1" y="121.6">0.1uF</text>
<text x="127.5" y="122.9">GND</text>
<text x="127.5" y="125.4">VIN</text>
<text x="138.1" y="125.4">BST</text>
<text x="138.9" y="122.9">SW</text>
<text x="163.8" y="120.4">47uH</text>
<text x="104.7" y="130.5">R35</text>
<text x="127.5" y="128">EN</text>
<text x="127.5" y="130.5">NC</text>
<text x="135.6" y="131.6" transform="rotate(-90 135.6 131.6)">EP</text>
<text x="138.9" y="128">NC</text>
<text x="139.2" y="130.5">FB</text>
<text x="153.9" y="131.8">D4</text>
<text x="161" y="126.4">R33</text>
<text x="170.8" y="131.8">100pF</text>
<text x="171" y="126.7">C26</text>
<text x="182.9" y="130.5">R34</text>
<text x="200.9" y="129">PWR_FLAG</text>
<text x="218.9" y="127.7">J11</text>
<text x="104.9" y="136.9">17k8</text>
<text x="136" y="134.6">AP6A255</text>
<text x="153.2" y="134.3">DXA</text>
<text x="160.8" y="132">3.9</text>
<text x="160.8" y="137.1">C29</text>
<text x="182.9" y="133.1">26.1k</text>
<text x="191.8" y="136.9">10uF</text>
<text x="192" y="132">C27</text>
<text x="198.6" y="132">C28</text>
<text x="199.4" y="136.9">10uF</text>
<text x="214.1" y="135.6">PST1,0/2-3,5</text>
<text x="160.7" y="141.9">270pF</text>
<text x="181.9" y="140.7">15k</text>
<text x="181.9" y="138.1">R36</text>
<text x="137.7" y="145">GND</text>
<text x="192.3" y="147.5">GND</text>
<text x="50.4" y="165.6">C30</text>
<text x="63.6" y="164.5">R37</text>
<text x="74.2" y="166.1">0.1uF</text>
<text x="38.9" y="169.9">C32</text>
<text x="51.4" y="173.4">U10</text>
<text x="57.4" y="169.6">270pF</text>
<text x="66.7" y="169.9">3.9</text>
<text x="75.4" y="170.9">C31</text>
<text x="88.9" y="172.4">L3</text>
<text x="125.9" y="171.9">+12V</text>
<text x="132.3" y="172.7">PWR_FLAG</text>
<text x="22.5" y="177.2">+3.3V</text>
<text x="31.1" y="178.3">R38</text>
<text x="38.9" y="175">0.1uF</text>
<text x="52.6" y="177.5">GND</text>
<text x="63.9" y="177.5">SW</text>
<text x="83.6" y="179.8">R39</text>
<text x="87.6" y="175">47uH</text>
<text x="31.4" y="180.3">10k</text>
<text x="52.6" y="180">VIN</text>
<text x="52.6" y="182.6">EN</text>
<text x="52.6" y="185.1">NC</text>
<text x="63.2" y="180">BST</text>
<text x="64" y="182.6">NC</text>
<text x="64.2" y="185.1">FB</text>
<text x="77.7" y="183.9">D5</text>
<text x="83.3" y="185.4">3.9</text>
<text x="95.9" y="185.1">100pF</text>
<text x="96" y="180">C33</text>
<text x="106.7" y="181.3">R40</text>
<text x="106.7" y="183.9">90k9</text>
<text x="117.1" y="181.6">C34</text>
<text x="124.7" y="181.6">C35</text>
<text x="146.5" y="181.1">J12</text>
<text x="60.7" y="186.2" transform="rotate(-90 60.7 186.2)">EP</text>
<text x="61" y="189.2">AP6A255</text>
<text x="77" y="186.4">DXA</text>
<text x="83.3" y="189.2">C36</text>
<text x="106.7" y="191.5">R41</text>
<text x="116.8" y="186.4">10uF</text>
<text x="124.5" y="186.4">10uF</text>
<text x="141.7" y="188.9">PST1,0/2-3,5</text>
<text x="62.7" y="195.8">GND</text>
<text x="83.2" y="194">270pF</text>
<text x="106.7" y="194">10k</text>
<text x="117.3" y="198.3">GND</text>
</g>
<g font-size="1.3" fill="#a90000">
<text x="59" y="27.9">3</text>
<text x="66.6" y="27.9">2</text>
<text x="63.5" y="35" transform="rotate(-90 63.5 35)">1</text>
<text x="73.6" y="45.2" transform="rotate(-90 73.6 45.2)">1</text>
<text x="25.3" y="48.2">1</text>
<text x="25.3" y="50.8">2</text>
<text x="63.5" y="51.5" transform="rotate(-90 63.5 51.5)">1</text>
<text x="68.2" y="48.2">2</text>
<text x="73.6" y="52.8" transform="rotate(-90 73.6 52.8)">3</text>
<text x="89.5" y="48.2">4</text>
<text x="89.5" y="53.3">5</text>
<text x="104.7" y="53.3">1</text>
<text x="104.7" y="50.8">2</text>
<text x="104.7" y="48.2">3</text>
<text x="63.5" y="59.1" transform="rotate(-90 63.5 59.1)">3</text>
<text x="67.6" y="54.6">2</text>
<text x="165.7" y="77.4">1</text>
<text x="183.4" y="77.4">8</text>
<text x="165.7" y="80">2</text>
<text x="165.7" y="82.5">3</text>
<text x="183.4" y="82.5">6</text>
<text x="183.4" y="80">7</text>
<text x="165.7" y="85.1">4</text>
<text x="175.2" y="89.6" transform="rotate(-90 175.2 89.6)">9</text>
<text x="183.4" y="85.1">5</text>
<text x="125" y="121.9">1</text>
<text x="125" y="124.4">2</text>
<text x="142.8" y="124.4">7</text>
<text x="142.8" y="121.9">8</text>
<text x="125" y="127">3</text>
<text x="125" y="129.5">4</text>
<text x="142.8" y="129.5">5</text>
<text x="142.8" y="127">6</text>
<text x="217.1" y="129.5">1</text>
<text x="134.6" y="134.1" transform="rotate(-90 134.6 134.1)">9</text>
<text x="217.1" y="132.1">2</text>
<text x="50.1" y="176.5">1</text>
<text x="50.1" y="179">2</text>
<text x="67.9" y="179">7</text>
<text x="67.9" y="176.5">8</text>
<text x="50.1" y="181.6">3</text>
<text x="50.1" y="184.1">4</text>
<text x="67.9" y="184.1">5</text>
<text x="67.9" y="181.6">6</text>
<text x="144.7" y="182.9">1</text>
<text x="144.7" y="185.4">2</text>
<text x="59.7" y="188.7" transform="rotate(-90 59.7 188.7)">9</text>
</g>
</svg>
